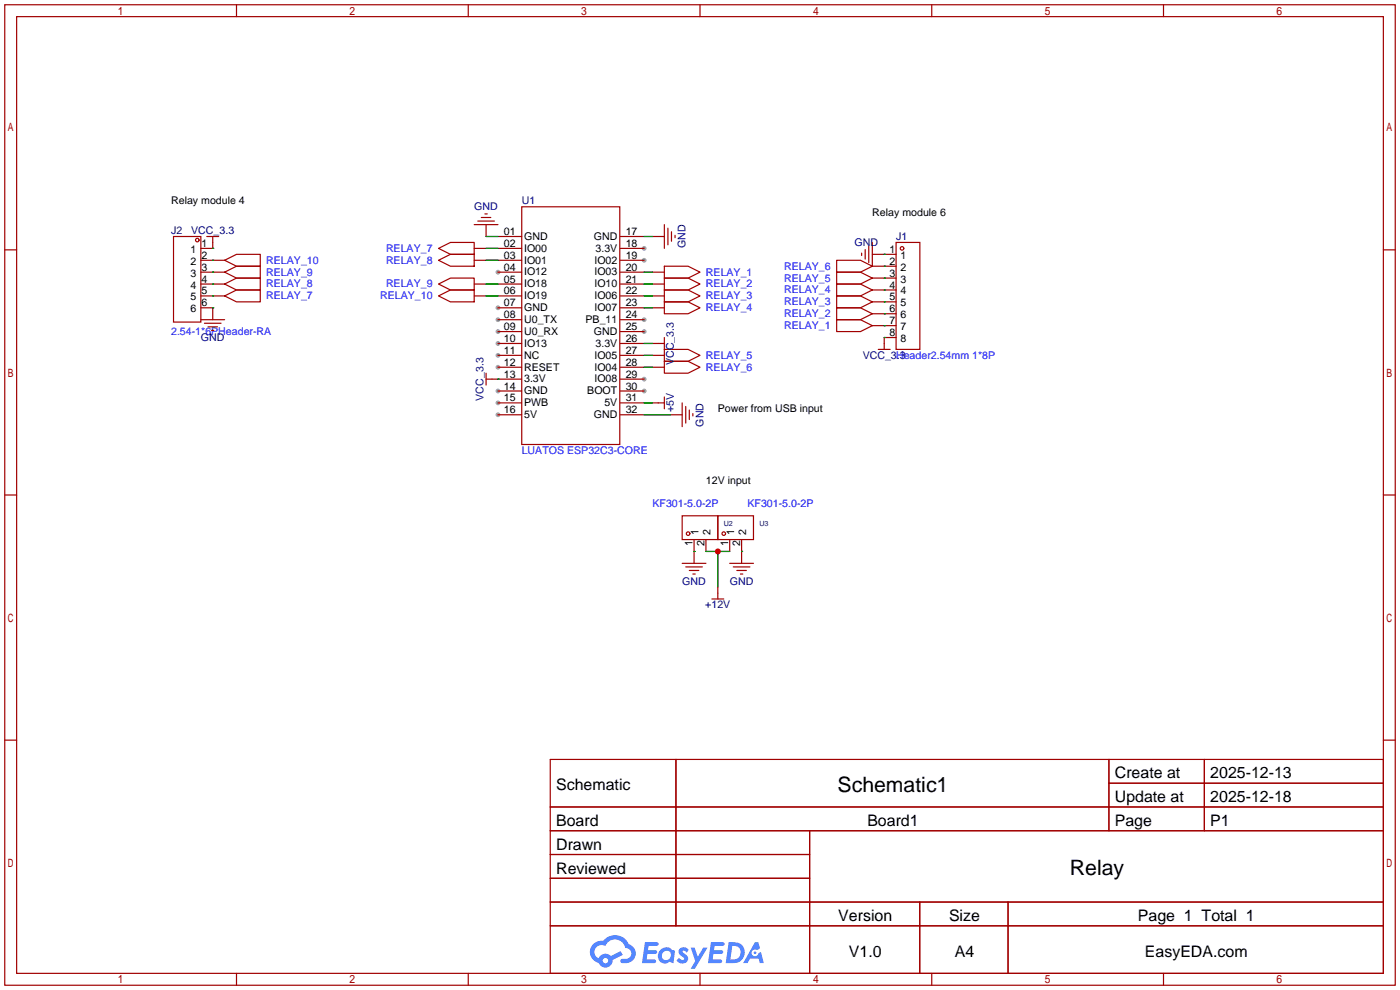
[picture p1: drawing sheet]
<svg xmlns="http://www.w3.org/2000/svg" width="299mm" height="212mm" viewBox="0 0 299 212" stroke-linecap="round" stroke-linejoin="round" font-family="sans-serif">
<g fill="#999">
<circle cx="106.4" cy="58.2" r=".51"/>
<circle cx="106.4" cy="65.8" r=".51"/>
<circle cx="106.4" cy="68.3" r=".51"/>
<circle cx="106.4" cy="70.9" r=".51"/>
<circle cx="106.4" cy="73.4" r=".51"/>
<circle cx="106.4" cy="75.9" r=".51"/>
<circle cx="106.4" cy="78.5" r=".51"/>
<circle cx="106.4" cy="83.6" r=".51"/>
<circle cx="106.4" cy="86.1" r=".51"/>
<circle cx="106.4" cy="88.6" r=".51"/>
<circle cx="137.7" cy="53.1" r=".51"/>
<circle cx="137.7" cy="55.6" r=".51"/>
<circle cx="137.7" cy="68.3" r=".51"/>
<circle cx="137.7" cy="70.9" r=".51"/>
<circle cx="137.7" cy="81" r=".51"/>
<circle cx="137.7" cy="83.6" r=".51"/>
</g>
<g fill="none" stroke="#a10000" stroke-width=".25">
<path d="M1 1h297.2v209.6h-297.2zM3.6 3.6h292.1v204.4h-292.1zM50.5 1v2.6M100.1 1v2.6M149.6 1v2.6M199.1 1v2.6M248.7 1v2.6M1 53.4h2.6M295.7 53.4h2.5M1 105.8h2.6M295.7 105.8h2.5M1 158.2h2.6"/>
<path d="M295.7 158.2h2.5M117.6 162.3h178.1v45.7h-178.1zM117.6 172.5h178.1M117.6 177.5h178.1M144.5 162.3v35.6M173 177.5v30.5M237 162.3v15.2M237 167.4h58.7M257.4 162.3v15.2M117.6 182.6h55.4M117.6 192.8h178.1M117.6 187.7h55.4"/>
<path d="M117.6 197.9h178.1M196.6 192.8v15.2M215.4 192.8v15.2M50.5 208v2.6M100.1 208v2.6M149.6 208v2.6M199.1 208v2.6M248.7 208v2.6"/>
</g>
<g fill="#5487ff">
<path d="M145.3 202.7a1.3 1.3 0 0 1 1.9 .3l-.4 .6a.54 .54 0 0 0-.9-.2l.1 .2a1.34 1.34 0 0 1 .9 1.8 1.47 1.47 0 0 1-2.3-.1l.5-.6 .8 .5a.31 .31 0 0 0 .4-.3 .31 .31 0 0 0-.3-.4 1.12 1.12 0 0 1-.7-1.8z"/>
<path d="M147.6 202.5h.9l.6 2 1.2-2h.9l-2.7 4.6h-.9l1-1.7z"/>
<path d="M137.8 201.4h1.7a1.31 1.31 0 0 1 1.2 .2 .4 .4 0 0 1-.3 .5l-1.8 .1-.1 .9h1.6a.4 .4 0 0 1 .4 .4 .4 .4 0 0 1-.5 .4h-1.6l-.2 1.2h1.4a.46 .46 0 0 1 .5 0 .46 .46 0 0 1 .1 .5l-.4 .2h-2.6z"/>
<path d="M151.9 201.4h1.7a1.32 1.32 0 0 1 1.2 .2 .39 .39 0 0 1-.3 .5l-1.8 .1-.1 .9h1.6a.4 .4 0 0 1 .4 .4 .4 .4 0 0 1-.4 .4h-1.7l-.2 1.2h1.4a.46 .46 0 0 1 .5 0 .46 .46 0 0 1 .1 .5l-.4 .2h-2.6z"/>
<path d="M161.3 201.4h.8l.3 1.3-.6 .4a.75 .75 0 0 0-1.1 .3 .75 .75 0 0 0 .5 1 .75 .75 0 0 0 .9-.7l.5-.2 .6 2.3h-.8l-.3-.9h-1.8l-.5 .9h-1z"/>
<path d="M155.7 201.4l-.6 4.4h1.5a2.27 2.27 0 0 0 2.6-2.2 2.27 2.27 0 0 0-2.7-2.2zM156.5 202.1a1.5 1.5 0 0 1 1.8 1.6 1.5 1.5 0 0 1-1.9 1.4h-.3z"/>
<path d="M141.2 203a1.6 1.6 0 0 0-.3 2.3 1.6 1.6 0 0 0 2.3 .2l.7 .3 .3-2.4-.1-.3-.5-.1a1.58 1.58 0 0 0-2.4 0zM141.8 203.5a.98 .98 0 0 1 1.6 .4 .98 .98 0 0 1-1.1 1.3 .94 .94 0 0 1-.9-.7 .94 .94 0 0 1 .4-1z"/>
<path d="M126.8 201.8a2.37 2.37 0 0 0 1.1 4 1.54 1.54 0 0 0 1.8 1 1.54 1.54 0 0 0 1.2-1.6l2.2-1.1-.5-.8-2 1a1.57 1.57 0 0 0-2.7 .5 1.5 1.5 0 0 1-.7-2.1 1.5 1.5 0 0 1 2.2-.5 2.23 2.23 0 0 1 2.3-1.4 2.23 2.23 0 0 1 2 1.8 1.16 1.16 0 0 1 1.2 1.1 1.16 1.16 0 0 1-1.1 1.2h-.7a.47 .47 0 0 0-.5 .4 .47 .47 0 0 0 .4 .5 2.17 2.17 0 0 0 2.5-.9 2.17 2.17 0 0 0-.3-2.7l-.8-.4a3.2 3.2 0 0 0-5.5-.7l-1.1 .1zM128.8 205.3a.6 .6 0 0 1 1.2 0 .6 .6 0 0 1-1.2 0z"/>
<circle cx="161.4" cy="203.6" r=".28"/>
</g>
<g fill="none" stroke="#a10000" stroke-width=".25">
<path d="M37.1 50.5h5.8v18.3h-5.8zM42.9 55.6h5.1M42.9 58.2h5.1M44.2 50.5h2.5M45.5 50.5v2.6h-2.6M48 55.6l2.5-1.2h5.1v2.5h-5.1zM48 58.2l2.5-1.3h5.1v2.5h-5.1zM93.7 53.1l2.6-1.3h5v2.6h-5zM93.7 55.6l2.6-1.2h5v2.5h-5zM101.3 53.1h2.6M101.3 55.6h2.6M101.3 48h5.1"/>
<path d="M102.1 47.2h3.6M102.9 46.5h2M103.6 45.7h.5M103.9 48v2.5M106.4 50.5h5.1M106.4 53.1h5.1M106.4 55.6h5.1M106.4 58.2h5.1M111.5 44.2h21v50.8h-21zM132.6 50.5h5.1M132.6 53.1h5.1M132.6 55.6h5.1"/>
<path d="M132.6 58.2h5.1M139.4 50.5h2.6M139.4 58.2h2.6M142 56.9h5.1l2.5 1.3-2.5 1.2h-5.1zM142 59.4h5.1l2.5 1.3-2.5 1.3h-5.1zM142 48v5.1M142.7 48.8v3.5M143.5 49.5v2.1M144.3 50.3v.5M178.8 55.6h5.1l2.5 1.3-2.5 1.3h-5.1zM178.8 58.2h5.1l2.5 1.2-2.5 1.3h-5.1zM184.1 54.1v.5"/>
<path d="M184.9 53.3v2.1M185.7 52.6v3.5M186.4 54.4h5.1M186.4 56.9h5.1M186.4 59.4h5.1M186.4 51.8v5.1M191.5 51.8h5.1v22.9h-5.1zM42.9 60.7h5.1M42.9 63.2h5.1M42.9 65.8h2.6v2.5M42.9 68.3h5.1M43.7 69.1h3.5"/>
<path d="M44.4 69.8h2.1M45.2 70.6h.5M48 60.7l2.5-1.3h5.1v2.6h-5.1zM48 63.2l2.5-1.2h5.1v2.5h-5.1zM93.7 60.7l2.6-1.3h5v2.6h-5zM93.7 63.2l2.6-1.2h5v2.5h-5zM101.3 60.7h2.6M101.3 63.2h2.6M103.9 79.8v2.5M106.4 60.7h5.1M106.4 63.2h5.1M106.4 65.8h5.1"/>
<path d="M106.4 68.3h5.1M106.4 70.9h5.1M106.4 73.4h5.1M106.4 75.9h5.1M106.4 78.5h5.1M132.6 60.7h5.1M132.6 63.2h5.1M132.6 65.8h5.1M132.6 68.3h5.1M132.6 70.9h5.1M132.6 73.4h5.1M132.6 75.9h5.1"/>
<path d="M132.6 78.5h5.1M139.4 60.7h2.6M139.4 63.2h2.6M139.4 65.8h2.6M139.4 73.4h2.6M139.4 75.9h2.6M139.4 78.5h2.6M142 77.2h5.1l2.5 1.3-2.5 1.3h-5.1zM142 74.7h5.1l2.5 1.2-2.5 1.3h-5.1zM142 62h5.1l2.5 1.2-2.5 1.3h-5.1zM142 64.5h5.1l2.5 1.3-2.5 1.3h-5.1zM142 72.1v2.6"/>
<path d="M178.8 68.3h5.1l2.5 1.3-2.5 1.3h-5.1zM178.8 60.7h5.1l2.5 1.3-2.5 1.2h-5.1zM178.8 63.2h5.1l2.5 1.3-2.5 1.3h-5.1zM178.8 65.8h5.1l2.5 1.3-2.5 1.2h-5.1zM186.4 62h5.1M186.4 64.5h5.1M186.4 67.1h5.1M186.4 69.6h5.1M187.7 74.7h2.5M191.5 72.1h-2.5v2.6M103.9 81h7.6M106.4 83.6h5.1"/>
<path d="M106.4 86.1h5.1M106.4 88.6h5.1M132.6 81h5.1M132.6 83.6h5.1M132.6 86.1h5.1M132.6 88.6h5.1M139.4 86.1h2.6M142 84.8v2.6M143.3 88.6h2.5M145.8 86.1v5.1M146.6 86.9v3.5M147.3 87.6v2.1"/>
<path d="M148.1 88.4v.5M145.8 110.2h7.6v5.1h-7.6zM148.3 115.3v5.1M150.9 115.3v2.6M153.4 110.2h7.6v5.1h-7.6zM156 115.3v2.6M158.5 115.3v5.1M145.8 120.4h5.1M146.6 121.2h3.5M147.3 121.9h2.1M148.1 122.7h.5M152.1 128h2.6"/>
<path d="M153.4 125.5v2.5M156 120.4h5M156.7 121.2h3.6M157.5 121.9h2M158.2 122.7h.5"/>
<circle cx="42.2" cy="51.3" r=".38"/>
<circle cx="192.8" cy="53.1" r=".38"/>
<circle cx="147.1" cy="114" r=".38"/>
<circle cx="154.7" cy="114" r=".38"/>
</g>
<g fill="none" stroke="#008700" stroke-width=".25">
<path d="M45.5 53.1h.1M45.5 55.6h.1M45.5 58.2h.1M103.9 50.5h2.5M103.9 55.6h2.5M103.9 53.1h2.5M137.7 58.2h1.7M137.7 50.5h1.7M189 54.4h.1M189 59.4h.1M189 56.9h.1M45.5 65.8h.1"/>
<path d="M45.5 60.7h.1M45.5 63.2h.1M103.9 63.2h2.5M103.9 60.7h2.5M137.7 78.5h1.7M137.7 75.9h1.7M137.7 63.2h1.7M137.7 65.8h1.7M137.7 60.7h1.7M137.7 73.4h1.7M189 72.1h.1M189 69.6h.1"/>
<path d="M189 67.1h.1M189 64.5h.1M189 62h.1M106.4 81h.1M137.7 86.1h1.7M137.7 88.6h5.6M148.3 117.9h.1M150.9 117.9h5.1M153.4 117.9v7.6M158.5 117.9h.1"/>
</g>
<circle cx="153.4" cy="117.9" r=".63" fill="#c00"/>
<g font-size="4.5">
<text x="179" y="169.2">Schematic1</text>
<text x="228.7" y="187">Relay</text>
</g>
<g font-size="3.4">
<text x="238.3" y="166.4">Create at</text>
<text x="258.7" y="166.4">2025-12-13</text>
<text x="118.9" y="168.9">Schematic</text>
<text x="238.3" y="171.4">Update at</text>
<text x="258.7" y="171.4">2025-12-18</text>
<text x="118.9" y="176.5">Board</text>
<text x="185.4" y="176.5">Board1</text>
<text x="238.3" y="176.5">Page</text>
<text x="258.7" y="176.5">P1</text>
<text x="118.9" y="181.6">Drawn</text>
<text x="118.9" y="186.7">Reviewed</text>
<text x="179.2" y="196.8">Version</text>
<text x="202.8" y="196.8">Size</text>
<text x="243.2" y="196.8">Page 1 Total 1</text>
<text x="181.4" y="204.5">V1.0</text>
<text x="204.1" y="204.5">A4</text>
<text x="244.7" y="204.5">EasyEDA.com</text>
</g>
<g font-size="2.3">
<text x="36.6" y="43.7">Relay module 4</text>
<text x="186.4" y="46.2">Relay module 6</text>
<text x="43.1" y="52.8">1</text>
<text x="107.7" y="50.2">01</text>
<text x="107.7" y="52.8">02</text>
<text x="112" y="51.3">GND</text>
<text x="112" y="53.8">IO00</text>
<text x="126.9" y="51.3">GND</text>
<text x="127.3" y="53.8">3.3V</text>
<text x="133.7" y="50.2">17</text>
<text x="133.7" y="52.8">18</text>
<text x="40.7" y="54">1</text>
<text x="40.7" y="56.6">2</text>
<text x="40.7" y="59.1">3</text>
<text x="43.1" y="55.3">2</text>
<text x="43.1" y="57.9">3</text>
<text x="107.7" y="55.3">03</text>
<text x="107.7" y="57.9">04</text>
<text x="112" y="56.3">IO01</text>
<text x="112" y="58.9">IO12</text>
<text x="127" y="56.3">IO02</text>
<text x="127" y="58.9">IO03</text>
<text x="133.7" y="55.3">19</text>
<text x="133.7" y="57.9">20</text>
<text x="190.1" y="54">1</text>
<text x="190.1" y="56.6">2</text>
<text x="190.1" y="59.1">3</text>
<text x="192.5" y="55.3">1</text>
<text x="192.5" y="57.9">2</text>
<text x="40.7" y="61.7">4</text>
<text x="40.7" y="64.2">5</text>
<text x="43.1" y="60.4">4</text>
<text x="43.1" y="62.9">5</text>
<text x="43.1" y="65.5">6</text>
<text x="107.7" y="60.4">05</text>
<text x="107.7" y="62.9">06</text>
<text x="107.7" y="65.5">07</text>
<text x="112" y="61.4">IO18</text>
<text x="112" y="64">IO19</text>
<text x="127" y="61.4">IO10</text>
<text x="127" y="64">IO06</text>
<text x="133.7" y="60.4">21</text>
<text x="133.7" y="62.9">22</text>
<text x="133.7" y="65.5">23</text>
<text x="190.1" y="61.7">4</text>
<text x="190.1" y="64.2">5</text>
<text x="192.5" y="60.4">3</text>
<text x="192.5" y="62.9">4</text>
<text x="192.5" y="65.5">5</text>
<text x="40.7" y="66.7">6</text>
<text x="107.7" y="68">08</text>
<text x="107.7" y="70.6">09</text>
<text x="112" y="66.5">GND</text>
<text x="112" y="69">U0_TX</text>
<text x="112" y="71.6">U0_RX</text>
<text x="125.1" y="69">PB_11</text>
<text x="126.9" y="71.6">GND</text>
<text x="127" y="66.5">IO07</text>
<text x="133.7" y="68">24</text>
<text x="133.7" y="70.6">25</text>
<text x="190.1" y="66.7">6</text>
<text x="190.1" y="69.3">7</text>
<text x="190.1" y="71.8">8</text>
<text x="192.5" y="68">6</text>
<text x="192.5" y="70.6">7</text>
<text x="107.7" y="73.1">10</text>
<text x="107.7" y="75.6">11</text>
<text x="112" y="74.1">IO13</text>
<text x="112" y="76.7">NC</text>
<text x="127" y="76.7">IO05</text>
<text x="127.3" y="74.1">3.3V</text>
<text x="133.7" y="73.1">26</text>
<text x="133.7" y="75.6">27</text>
<text x="192.5" y="73.1">8</text>
<text x="107.7" y="78.2">12</text>
<text x="107.7" y="80.7">13</text>
<text x="107.7" y="83.3">14</text>
<text x="112" y="79.2">RESET</text>
<text x="112" y="81.7">3.3V</text>
<text x="127" y="79.2">IO04</text>
<text x="127" y="81.7">IO08</text>
<text x="133.7" y="78.2">28</text>
<text x="133.7" y="80.7">29</text>
<text x="133.7" y="83.3">30</text>
<text x="107.7" y="85.8">15</text>
<text x="107.7" y="88.3">16</text>
<text x="112" y="84.3">GND</text>
<text x="112" y="86.8">PWB</text>
<text x="112" y="89.4">5V</text>
<text x="125.5" y="84.3">BOOT</text>
<text x="126.9" y="89.4">GND</text>
<text x="129.2" y="86.8">5V</text>
<text x="133.7" y="85.8">31</text>
<text x="133.7" y="88.3">32</text>
<text x="153.4" y="88.1">Power from USB input</text>
<text x="150.9" y="103.3">12V input</text>
<text x="148" y="116.7" transform="rotate(-90 148 116.7)">1</text>
<text x="149.3" y="114.4" transform="rotate(-90 149.3 114.4)">1</text>
<text x="150.6" y="116.7" transform="rotate(-90 150.6 116.7)">2</text>
<text x="151.8" y="114.4" transform="rotate(-90 151.8 114.4)">2</text>
<text x="155.6" y="116.7" transform="rotate(-90 155.6 116.7)">1</text>
<text x="156.9" y="114.4" transform="rotate(-90 156.9 114.4)">1</text>
<text x="158.2" y="116.7" transform="rotate(-90 158.2 116.7)">2</text>
<text x="159.5" y="114.4" transform="rotate(-90 159.5 114.4)">2</text>
</g>
<g font-size="2.3" fill="#000080">
<text x="101.4" y="44.9">GND</text>
<text x="111.5" y="43.7">U1</text>
<text x="36.6" y="50">J2</text>
<text x="40.9" y="50">VCC_3.3</text>
<text x="146.5" y="53.1" transform="rotate(-90 146.5 53.1)">GND</text>
<text x="182.6" y="52.5">GND</text>
<text x="191.5" y="51.3">J1</text>
<text x="42.9" y="72.9">GND</text>
<text x="184.4" y="76.7">VCC_3.3</text>
<text x="144" y="78" transform="rotate(-90 144 78)">VCC_3.3</text>
<text x="103.3" y="85.6" transform="rotate(-90 103.3 85.6)">VCC_3.3</text>
<text x="144" y="88.2" transform="rotate(-90 144 88.2)">+5V</text>
<text x="150.3" y="91.2" transform="rotate(-90 150.3 91.2)">GND</text>
<text x="145.8" y="124.9">GND</text>
<text x="156" y="124.9">GND</text>
<text x="150.7" y="130">+12V</text>
</g>
<g font-size="2.3" fill="#00f">
<text x="82.5" y="53.8">RELAY_7</text>
<text x="56.9" y="56.4">RELAY_10</text>
<text x="56.9" y="58.9">RELAY_9</text>
<text x="82.5" y="56.4">RELAY_8</text>
<text x="150.9" y="58.9">RELAY_1</text>
<text x="167.6" y="57.6">RELAY_6</text>
<text x="56.9" y="61.4">RELAY_8</text>
<text x="56.9" y="64">RELAY_7</text>
<text x="81.2" y="64">RELAY_10</text>
<text x="82.5" y="61.4">RELAY_9</text>
<text x="150.9" y="64">RELAY_3</text>
<text x="150.9" y="61.4">RELAY_2</text>
<text x="167.6" y="62.7">RELAY_4</text>
<text x="167.6" y="60.2">RELAY_5</text>
<text x="167.6" y="65.2">RELAY_3</text>
<text x="36.6" y="71.6">2.54-1*6PHeader-RA</text>
<text x="150.9" y="66.5">RELAY_4</text>
<text x="167.6" y="70.3">RELAY_1</text>
<text x="167.6" y="67.8">RELAY_2</text>
<text x="150.9" y="76.7">RELAY_5</text>
<text x="191.5" y="76.7">Header2.54mm 1*8P</text>
<text x="150.9" y="79.2">RELAY_6</text>
<text x="111.5" y="97">LUATOS ESP32C3-CORE</text>
<text x="139.4" y="108.4">KF301-5.0-2P</text>
<text x="159.8" y="108.4">KF301-5.0-2P</text>
</g>
<g font-size="1.5" fill="#000080">
<text x="154.7" y="112.4">U2</text>
<text x="162.3" y="112.4">U3</text>
</g>
</svg>
